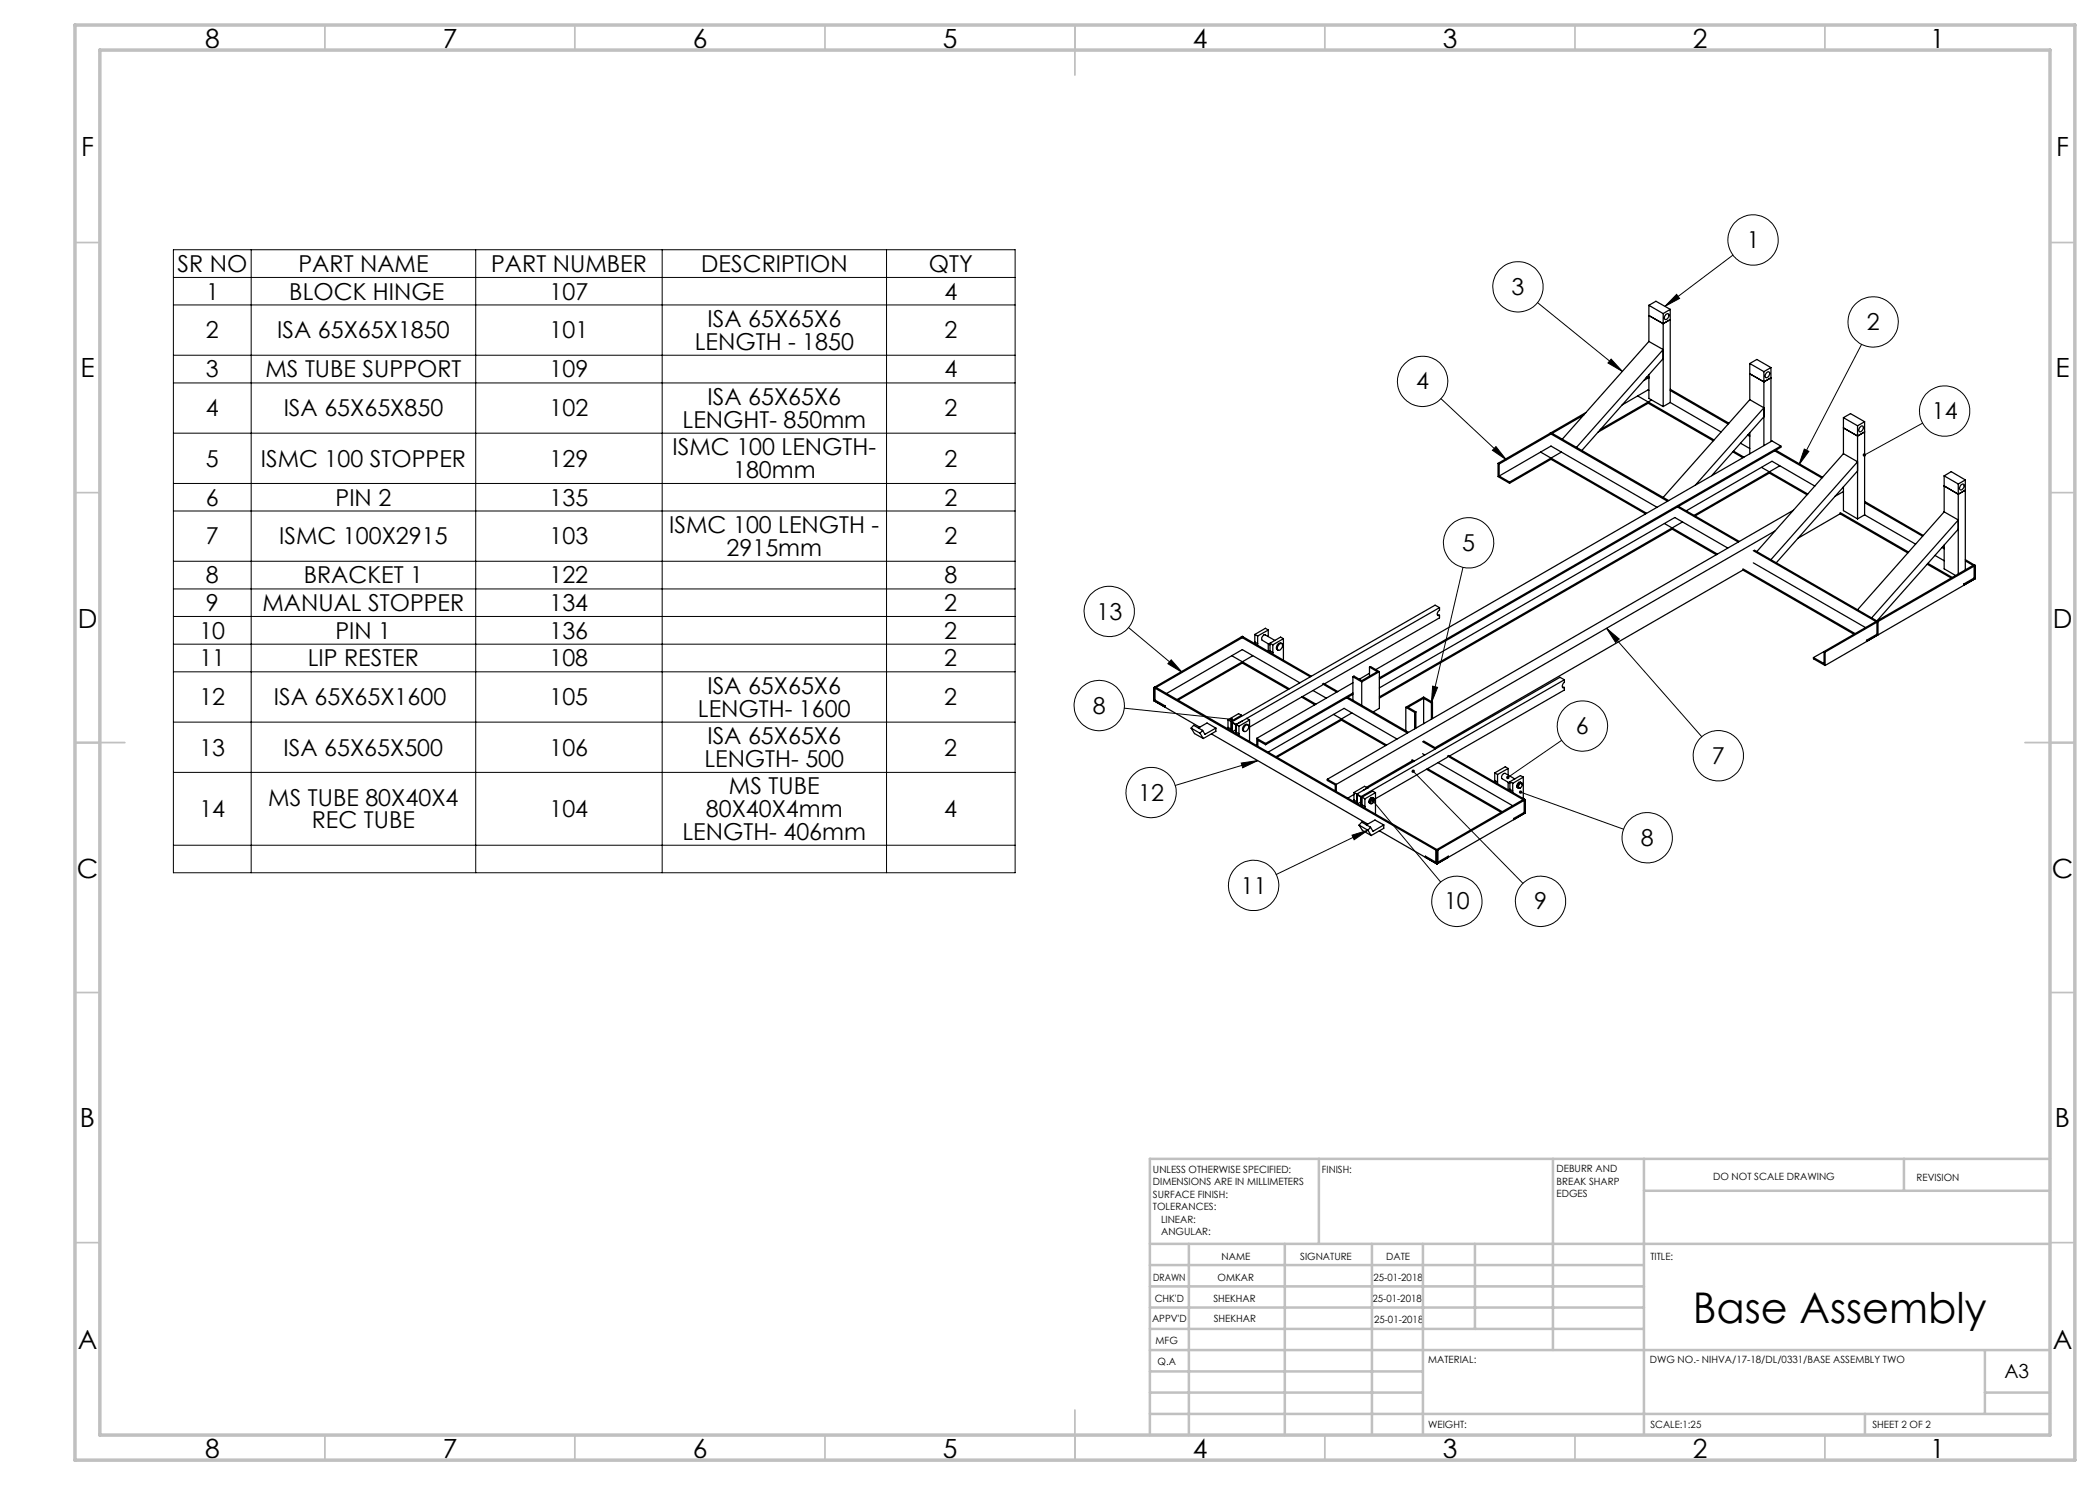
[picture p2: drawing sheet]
<svg xmlns="http://www.w3.org/2000/svg" width="420mm" height="297mm" viewBox="0 0 420 297" stroke-linecap="round" stroke-linejoin="round" font-family="sans-serif">
<g fill="none" stroke="#000" stroke-width=".2">
<path d="M34.7 49.9h168.3v124.7h-168.3zM34.7 55.5h168.3M50.2 49.9v124.7M95.1 49.9v124.7M132.4 49.9v124.7M177.3 49.9v124.7M335.3 58.9l.6 .8-2.9 1.6zM346.6 51l-13.6 10.3M34.7 61h168.3M34.7 71h168.3M34.7 76.6h168.3M288.2 79.7l13.1 12.3"/>
<path d="M307.5 60.5l17 13.8M322.2 71.8l2.3 2.5-2.9-1.7zM372.3 68.9l-12.5 24.1M34.7 86.6h168.3M34.7 96.7h168.3M299.2 89.3l2.1 2.7-2.8-1.9zM360.9 89.8l.9 .5-2 2.7zM384.5 84.6l-11.6 6.4M34.7 102.2h168.3M34.7 112.3h168.3M34.7 117.8h168.3M292.6 113.5l-6.3 27.1"/>
<path d="M34.7 123.3h168.3M34.7 128.8h168.3M34.7 134.4h168.3M225.7 125.5l10.7 9M234.2 132l2.2 2.5-2.8-1.8zM286.5 137.2l1 .3-1.2 3.1zM321.3 125.7l2.5 2.1-.7 .7zM321.3 125.7l19.1 21.7M34.7 144.4h168.3M34.7 154.5h168.3M224.9 141.6l21.4 2.3M248.2 152.6l3.4-.5-3.1 1.5z"/>
<path d="M251.6 152.1l-16.5 5M282.6 154.3l22 22.4M304.1 158.4l20.6 7.4M312.3 148.1l-10.7 7.4M34.7 169h168.3M270.4 167l3.2-1-2.8 2zM273.6 166l-18.4 8.9M274.6 160.2l13.5 16.2"/>
<circle cx="303.6" cy="57.4" r="5"/>
<circle cx="350.6" cy="48" r="5"/>
<circle cx="284.5" cy="76.3" r="5"/>
<circle cx="374.6" cy="64.4" r="5"/>
<circle cx="388.9" cy="82.2" r="5"/>
<circle cx="293.7" cy="108.6" r="5"/>
<circle cx="221.9" cy="122.3" r="5"/>
<circle cx="219.8" cy="141.1" r="5"/>
<circle cx="230.2" cy="158.5" r="5"/>
<circle cx="316.5" cy="145.2" r="5"/>
<circle cx="343.7" cy="151.1" r="5"/>
<circle cx="250.7" cy="177.1" r="5"/>
<circle cx="329.5" cy="167.5" r="5"/>
<circle cx="291.4" cy="180.3" r="5"/>
<circle cx="308.1" cy="180.3" r="5"/>
</g>
<g fill="none" stroke="#c0c0c0" stroke-width=".35">
<path d="M65 5v5M115 5v5M165 5v5M215 5v10M265 5v5M315 5v5M365 5v5M15 48.5h5M410 48.5h5M15 98.5h5M410 98.5h5M15 148.5h10"/>
<path d="M405 148.5h10M15 198.5h5M410 198.5h5M15 248.5h5M410 248.5h5M65 287v5M115 287v5M165 287v5M215 282v10M265 287v5M315 287v5M365 287v5"/>
</g>
<g fill="none" stroke="#c0c0c0" stroke-width=".5">
<path d="M263.8 231.8v17M310.6 231.8v38.2M328.8 231.8v55.2M328.8 238.2h81.2M380.8 231.8v6.4M410 231.8h-180v55.2M230 248.8h180M230 257.3h98.8M230 253h98.8M237.8 248.8v38.2M257 248.8v38.2M274.4 248.8v38.2"/>
<path d="M284.6 248.8v38.2M295 248.8v17M230 265.8h98.8M230 261.5h98.8M230 278.5h54.6M230 274.3h54.6M230 270h180M397 278.5h13M397 270v12.8M230 282.8h180M373 282.8v4.2"/>
</g>
<path d="M15 5h400v287h-400zM20 10h390v277h-390z" fill="none" stroke="#c0c0c0" stroke-width=".7"/>
<path d="M335.3 58.9l.6 .8-2.9 1.6zM322.2 71.8l2.3 2.5-2.9-1.7zM360.9 89.8l.9 .5-2 2.7zM299.2 89.3l2.1 2.7-2.8-1.9zM321.3 125.7l2.6 2.1-.8 .7zM248.2 152.6l3.4-.5-3.1 1.5zM234.2 132l2.2 2.5-2.8-1.8zM286.5 137.2l1 .3-1.2 3.1zM270.4 167l3.2-1-2.8 2zM282.4 154a.34 .34 0 0 0 .2 .6 .34 .34 0 0 0 .4-.4 .34 .34 0 0 0-.5-.3l.1 .4zM246 143.6l-.1 .3a.34 .34 0 0 0 .3 .3 .34 .34 0 0 0 .4-.3h-.3h.3a.33 .33 0 0 0-.2-.4 .33 .33 0 0 0-.4 .1zM303.8 158.2v.1l.3 .1-.3-.1a.33 .33 0 0 0 .4 .4 .33 .33 0 0 0 .2-.5 .33 .33 0 0 0-.6 0zM301.3 155.2v.5l.3-.2-.3 .2a.34 .34 0 0 0 .5 .1 .34 .34 0 0 0 0-.5 .34 .34 0 0 0-.5-.1zM274.4 159.9a.34 .34 0 0 0 0 .6 .34 .34 0 0 0 .5-.3 .34 .34 0 0 0-.5-.4l.2 .4zM372.7 90.7l-.2 .2 .1 .3 .3-.2-.3 .2a.35 .35 0 0 0 .4 .1 .35 .35 0 0 0 .2-.5 .35 .35 0 0 0-.5-.1z" fill="#000"/>
<g fill="none" stroke="#000" stroke-width=".25">
<path d="M327.6 79.2l15.2 8.8M329.6 75.3l-.4 .3M329.6 75.3l.2 .1M329.6 75.3l-.2 .2 .4 .2M329.8 68.3l-17.3 19.5M329.8 68.3l2.8 1.6-17.3 19.6M329.8 63.1l2.8 1.6 1.4-.8M329.8 61.1l2.8 1.6M329.8 61.1v7.2M329.8 74.9v4.8l2.8 1.6M329.8 61.1l1.4-.8 2.8 1.6M329.8 78.1l-.2-.1-5.2 3"/>
<path d="M329.8 75.5l-1 .6M332.6 71.7l-16.2 18.4M332.6 62.7v18.6M333.1 62.9a.39 .39 0 0 1 .6-.1 .39 .39 0 0 1 0 .6l-.1 .1a.41 .41 0 0 1-.6 .4 .41 .41 0 0 1 0-.7zM334 61.9l-1.4 .8M334 61.9v18.6M334 78.1l11.6 6.7M334 77.9l11.8 6.7M350 79.9l2.8 1.7-13.7 15.4M350 79.9l-17.4 19.6M350 72.7l2.8 1.6M350 72.7l1.4-.8 2.8 1.6"/>
<path d="M350 74.8l2.8 1.6 1.4-.8M350 72.7v7.2M352.8 74.3v14.8M353.4 74.5l.3-.1a.68 .68 0 0 1 .2 .7 .68 .68 0 0 1-.6 .5l-.2-.1-.1-.4zM354.2 73.5l-1.4 .8M354.2 73.5v14.8M299.6 92.7v2.6l2.3 1.4M299.6 92.7l.2 .1M299.8 92.8v2.4M299.8 95.2l2.1 1.2M299.8 95.2l10.4-6 21.2 12.3M301.9 96.4v.3"/>
<path d="M301.9 96.7l8.3-4.8 18.9 10.9M308.1 90.4l21.2 12.3M312.3 90.4l-10.4 6M316.8 83l-17 9.8M317.2 82.5l-17.6 10.2M319.6 86.4l10-5.8 13.1 7.6M330.3 80l-10.3 5.9M334 80.5l-1.4 .8M334 80.5l10.2 5.9M346.6 90.4l2 1.1M346.7 90.2l2.1 1.2M348.1 88.6l1.9 1.1"/>
<path d="M349.5 87l.5 .3M349.7 86.9l.3 .1M350 86.6v4.2M352.3 93.5l9.3 5.3M352.8 83.4l-10.5 11.7M354.9 90.2l9.5 5.4M355.1 90l9.4 5.5M356 93.2l-17.2 9.9M356.2 89.2l-80.3 46.4M356.2 89.2l-1.8-1-79.2 45.7M356.2 89.2v.3l-80.3 46.3M361.4 99l-7.5-4.4-14.9 8.6"/>
<path d="M363 97.2l-8.6-5-17.1 10M368.7 90.7l2.8 1.7-17.3 19.5M368.7 90.7l-17.3 19.6M368.7 83.5l2.8 1.7M368.7 85.6l2.8 1.6 1.4-.8M368.7 83.5v7.2M368.7 97.4v4.7l2.8 1.7M368.7 83.5l1.4-.8 2.8 1.6M368.7 98.3l-1.7 1M371.5 94.2l-16.3 18.4M371.5 85.2v18.6M371.9 85.5h.1a.4 .4 0 0 1 .6-.3 .4 .4 0 0 1 0 .7l-.1 .2a.4 .4 0 0 1-.7 .2 .4 .4 0 0 1 .1-.6z"/>
<path d="M372.9 84.3l-1.4 .9M372.9 84.3v18.7M388.8 97.2l2.9 1.6 1.4-.8M388.8 95.2l2.9 1.6M388.8 95.2v7.2M388.8 95.2l1.4-.9 2.9 1.7M391.7 96.8v18M392.3 96.9l.2-.1a.46 .46 0 0 1 .4 .4 .46 .46 0 0 1-.3 .5 .39 .39 0 0 1-.6 .2 .39 .39 0 0 1 0-.6zM393.1 96l-1.4 .8M393.1 96v18M332.9 104.7l10.6 6.1M333.7 100.1l-23.5-13.6-.2 .2 23.5 13.6"/>
<path d="M335.5 101.4l12.2 7M335.7 101.3l12.2 7M336.5 104.4l-60.6 35M343.3 110.9l-8.9-5.1-58.5 33.8M345.5 109.6l-10.5-6.1-59.1 34.1M348.6 113.8l22.4 12.9M350.7 112.6l22.4 12.9M350.7 110.1l24.7 14.3M350.9 110l24.7 14.3M355 106.2l-87.7 50.7M358.7 102.1l-93.2 53.8M359.6 107.6l8.4-4.8 13.6 7.8"/>
<path d="M368 102.5l13.7 7.9M372.9 103l-1.4 .8M372.9 103l10.2 5.8M372.9 100.5l11.6 6.7M372.9 100.3l11.8 6.8M385.4 112.9l4.8 2.7M385.6 112.7l4.9 2.8M387 111.1l1.8 1M388.4 109.5l.4 .2M388.5 109.3l.3 .2M388.8 102.4l2.9 1.6-17.4 19.6M388.8 102.4l-17.3 19.6"/>
<path d="M388.8 109v4.8l2.3 1.3M391.7 105.8l-16.3 18.4M393.1 112.2l1.7 1M393.1 111.9l1.9 1.2M394.8 113.2v2.4l-2.1 1.2v.2l2.3-1.3M395 113.1l-.2-.1-30 17.3M395 113.1l-30 17.3M395 113.1v2.6M395 115.7l-30 17.4M395 113.1l-.2 .1M230.8 137.5l.2-.1 15.3 8.8v-1.8M230.8 137.5v2.7"/>
<path d="M230.8 137.5l.2 .1M230.8 137.5l56.6 32.6M231 137.6v2.4l2.1 1.2v.3l-2.3-1.3M246.4 131.2l11.5 6.6M248.5 127.3l.2 .1-17.7 10.2M248.5 127.3l-17.7 10.2M248.5 127.3l-.3 .1 13.8 8M248.5 127.3l13.8 8M250.5 131.2l-15.1 8.7M251 126.9l.5 .3M251 126.9v1.8M251 128.4l.5 .3"/>
<path d="M251.5 127.2v1.8M253.6 126l-.5-.3-2.1 1.2M253.6 126l-2.1 1.2M253.6 126v1.3M253.6 128.8v1.5M254 128.7l.6 .3M254 128.7v1.8M254 130.2l.6 .3M254.6 129v1.8M255 128.1l-1.9-1.1a.7 .7 0 0 0-.7 1.1l1.6 .9M255.8 128.9a.44 .44 0 0 1 .6-.1 .44 .44 0 0 1 0 .7l-.2 .3a.43 .43 0 0 1-.6 .2 .43 .43 0 0 1-.1-.7zM256.4 128.7a.82 .82 0 0 0-.9 .2 .82 .82 0 0 0-.2 .9l.3 .2"/>
<path d="M256.7 127.7l-.6-.3-2.1 1.3M256.7 127.7l-2.1 1.3M256.7 127.7v4.3M257.7 137.9l-9.2-5.3-12.9 7.4M260 136.6l-11.5-6.7-15.2 8.8M260.3 139.4l2.7 1.6M260.5 139.3l2.7 1.5M262.6 138.1l2.7 1.5M264.5 137l-14.6 8.4M264.5 136.8l2.9 1.6M264.7 136.7l2.9 1.6M269.3 139.6l12.2 7"/>
<path d="M269.6 139.4l12.1 7.1M270.6 135.4l1.7 1M270.6 135.4v4.6M270.6 138.6l-17.5 10.1M270.6 136.6l-19.2 11.1M270.6 138.8l-17.5 10.1M272.3 136.4v4.7M273.9 133.4l1.5 .9-3.1 1.8-1.5-.9-.2 .2M273.9 133.4l.2-.1 1.8 1M273.9 133.4v1.8M273.9 134.7l-2 1.2M275.9 134.3l-3.6 2.1"/>
<path d="M275.9 134.3v7.4l-1.3 .7M284.7 139.7l1.6 .9M284.7 139.7l-3.1 1.8 1.6 .9M284.7 139.7v5M287.5 123l.4 .1M287.9 121.5v.6a.57 .57 0 0 0-.5 .4 .57 .57 0 0 0 .3 .6h.2M287.9 121.5l-.9-.5-40.7 23.4M287.9 121.5l-38.6 22.2M287.9 123.1v.5l-23 13.2M312.5 137.5h.4M312.9 136v.5l-.4 .7a.29 .29 0 0 0 0 .3 .29 .29 0 0 0 .4 0M312.9 137.5v.5l-23 13.2"/>
<path d="M312.9 136l-40.7 23.3M312.9 136l-.9-.5-40.6 23.3M362.7 131.5v.3l2.3 1.3M364.8 130.3l.2 .1M364.8 130.3v2.4l-2.1-1.2M364.8 130.3l-2.1 1.2M365 130.4v2.7M370.8 126.9l-22.2-12.9-61.6 35.5M375.6 124.3v2.7l-2.3 1.3v-.2l2.1-1.2v-2.5M375.6 124.3l-.2 .1M230.8 140.2l9.2 5.2M238.2 145.6l1.8 1"/>
<path d="M238.2 145.6l.5-.5 1.8 1M238.2 145.6l.7 1.1 1.8 1M239.7 145.6l1.7-1 1.8 1M240 146.6l.7 1.1M240.5 146.1l-.5 .5M242.3 146.8l31.2 18M243.2 145.6v.7l-2.5 1.4M243.2 145.6l-2.2 1.3-.5-.8M245.6 144l.6 .3M245.6 144v1.8M245.6 145.5l.6 .3M246.2 144.3v1.8"/>
<path d="M246.3 144.4l1.5 .8M246.5 144.6l.6 .4v1.7l-.6-.4zM247.1 146l-.6 .3M247.2 144.9v1.9l24.2 13.9v-1.9M247.2 146.4l.6 .4M247.8 145.2v1.9M248.3 143l-.6-.3-2.1 1.3M248.3 143l-2.1 1.3M248.3 143v.3M248.5 144.2l-1.3 .7M249 145.2a.44 .44 0 0 1 .7-.2 .44 .44 0 0 1 0 .7l-.2 .3a.44 .44 0 0 1-.7 .3 .44 .44 0 0 1-.1-.7zM249.3 143.7l-2.1 1.2"/>
<path d="M249.3 143.7l.6 .3M249.6 145a.82 .82 0 0 0-.9 .2 .82 .82 0 0 0-.2 .8l.3 .3M249.9 144l-2.1 1.2M249.9 144v4.3M251.4 147.7v1.4M251.4 147.7l1.7 1M253.1 148.9l-1.5-.8v1.1M253.1 148.7v.2M265.5 155.9v.2l1.6 .9v1.2M265.5 155.9l1.8 1M266.7 142.9l10.6 6.1M267.3 156.9v1.4"/>
<path d="M270.4 142.6l-15.2 8.7M270.8 158.5l1.4 .8M270.8 158.5v1.8M270.8 158.9l-1.2 .7M271.4 158.8h.1M271.5 159l.6 .4v1.7l-.6-.4zM272.2 159.3v1.9l15.4 8.8M272.4 159.4v1.9M272.4 159.4l.6 .4M273 159.8v1.8M273.5 157.6h.1M273.5 157.6l-.6-.3-2.1 1.2"/>
<path d="M273.5 157.6l-.9 .5M274.3 159.9l.2-.1a.41 .41 0 0 1 .4 .3 .41 .41 0 0 1-.3 .5l-.3 .1-.2-.1zM274.7 159.7l-.2-.2a.73 .73 0 0 0-.6 1.1l.2 .1M275.1 158.5l-2.1 1.3M275.1 158.5v4.3M275.1 158.5l-.6-.3-2.1 1.2M277.1 149.1l-8.8-5.1-12.9 7.4M279.4 147.8l-10.6-6.1-15.2 8.7M281.2 141.5v4.7M281.2 141.5l1.7 1M282.4 151.9l.5 .3M282.6 152.3l-.2-.1-9.1 5.3"/>
<path d="M282.9 142.5v3.3M283.2 142.4l-.3 .1M283.2 142.4v3.2M284.5 150.7l.4 .3M284.5 148.3l2.6 1.5M284.7 148.2l2.6 1.5M285.3 153.8l14.9 8.7M285.5 153.7l15 8.6M286.3 140.6v3.2M286.5 140.4l-1.8-1-3.5 2.1M286.5 140.4l-.2 .2M286.5 140.4v3.3"/>
<path d="M287.6 152.5l14.9 8.6M289.5 151.4l-14.4 8.3M289.5 151.2l15.3 8.9M289.7 151.1l15.3 8.8M298.9 154.6v1.8M298.9 154.6l.6 .3M298.9 156.1l.6 .3M299.5 154.9v1.8M301.6 153.7l-.5-.4-2.2 1.3M301.6 153.7l-2.1 1.2M301.6 153.7v1.3M301.6 156.5v1.5"/>
<path d="M302 156.3v1.9M302 156.3l.5 .4M302 157.9l.5 .3M302.5 156.7v1.8M303 155.8l-1.9-1.1a.7 .7 0 0 0-.7 1l1.6 1M303.4 157.2l.1 .2-.1-.1zM303.6 157.3l.1 .4 .4-.1M304 156.8l.2-.1a.52 .52 0 0 1 .2 .6 .52 .52 0 0 1-.6 .3l-.1-.4zM304.3 156.6a.68 .68 0 0 0-.7 0 .68 .68 0 0 0-.2 .8l.3 .3M304.4 156.9v-.2a.37 .37 0 0 0-.4-.2 .37 .37 0 0 0-.3 .4l-.1 .4M304.7 155.4l-2.2 1.3M304.7 155.4v4.3"/>
<path d="M304.7 155.4l-.6-.3-2.1 1.2M305 159.9l-17.6 10.2M305 159.9v2.7M305 159.9l-.2-.1-17.6 10.2M305 159.9l-.2 .2M270.8 160l.6 .3M271.8 165l1.8 1M271.8 165l.5-.6 1.8 1M271.8 165l.7 1.1 1.7 1M272.1 160.4l-.6 .4M272.4 161l.6 .3M273.3 165l1.7-1 1.8 1"/>
<path d="M273.6 166l.6 1.1M273.8 160.3l.1 .2zM274 160.4v.1a.27 .27 0 0 0 .2 .3 .27 .27 0 0 0 .3-.1M274.1 165.4l-.5 .6M274.8 160v-.2a.53 .53 0 0 0-.6 0 .53 .53 0 0 0-.2 .6M275.9 166.2l11.5 6.6M276.8 165v.7l-2.6 1.4M276.8 165l-2.2 1.3-.5-.9M287.2 170l.2 .1M287.2 170v2.4l-2.1-1.2v.3l2.3 1.3M287.4 170.1v2.7M287.6 170l-.2 .1"/>
<path d="M287.6 170v2.4l2.1-1.2v.3l-2.3 1.3M304.8 160.1v2.4l-2 1.2v.2l2.2-1.3M305 162.6l-17.6 10.2"/>
</g>
<text font-size="8.5" x="338.5" y="264.5">Base Assembly</text>
<g font-size="5.3">
<text x="41" y="9.5">8</text>
<text x="88.5" y="9.5">7</text>
<text x="138.5" y="9.5">6</text>
<text x="188.5" y="9.5">5</text>
<text x="238.5" y="9.5">4</text>
<text x="288.5" y="9.5">3</text>
<text x="338.5" y="9.5">2</text>
<text x="386" y="9.5">1</text>
<text x="16.2" y="31.3">F</text>
<text x="411.2" y="31.3">F</text>
<text x="16.1" y="75.5">E</text>
<text x="411.1" y="75.5">E</text>
<text x="15.5" y="125.5">D</text>
<text x="410.5" y="125.5">D</text>
<text x="15.4" y="175.5">C</text>
<text x="410.4" y="175.5">C</text>
<text x="16" y="225.5">B</text>
<text x="411" y="225.5">B</text>
<text x="15.5" y="269.8">A</text>
<text x="410.5" y="269.8">A</text>
<text x="41" y="291.5">8</text>
<text x="88.5" y="291.5">7</text>
<text x="138.5" y="291.5">6</text>
<text x="188.5" y="291.5">5</text>
<text x="238.5" y="291.5">4</text>
<text x="288.5" y="291.5">3</text>
<text x="338.5" y="291.5">2</text>
<text x="386" y="291.5">1</text>
</g>
<g font-size="4.7">
<text x="349.3" y="49.6">1</text>
<text x="35.5" y="54.4">SR NO</text>
<text x="41.2" y="59.9">1</text>
<text x="57.9" y="59.9">BLOCK HINGE</text>
<text x="59.7" y="54.4">PART NAME</text>
<text x="98.2" y="54.4">PART NUMBER</text>
<text x="109.9" y="59.9">107</text>
<text x="140.3" y="54.4">DESCRIPTION</text>
<text x="185.8" y="54.4">QTY</text>
<text x="188.9" y="59.9">4</text>
<text x="302.3" y="59">3</text>
<text x="141.5" y="65.4">ISA 65X65X6</text>
<text x="41.2" y="67.7">2</text>
<text x="55.5" y="67.7">ISA 65X65X1850</text>
<text x="109.9" y="67.7">101</text>
<text x="139" y="70">LENGTH - 1850</text>
<text x="188.9" y="67.7">2</text>
<text x="373.4" y="66">2</text>
<text x="41.2" y="75.5">3</text>
<text x="53.1" y="75.5">MS TUBE SUPPORT</text>
<text x="109.9" y="75.5">109</text>
<text x="188.9" y="75.5">4</text>
<text x="283.2" y="77.9">4</text>
<text x="41.2" y="83.3">4</text>
<text x="56.7" y="83.3">ISA 65X65X850</text>
<text x="109.9" y="83.3">102</text>
<text x="141.5" y="81">ISA 65X65X6</text>
<text x="188.9" y="83.3">2</text>
<text x="386.4" y="83.8">14</text>
<text x="136.5" y="85.5">LENGHT- 850mm</text>
<text x="41.2" y="93.3">5</text>
<text x="52.2" y="93.3">ISMC 100 STOPPER</text>
<text x="109.9" y="93.3">129</text>
<text x="134.5" y="91.1">ISMC 100 LENGTH-</text>
<text x="146.6" y="95.6">180mm</text>
<text x="188.9" y="93.3">2</text>
<text x="41.2" y="101.1">6</text>
<text x="67.1" y="101.1">PIN 2</text>
<text x="109.9" y="101.1">135</text>
<text x="188.9" y="101.1">2</text>
<text x="133.9" y="106.6">ISMC 100 LENGTH -</text>
<text x="41.2" y="108.9">7</text>
<text x="55.8" y="108.9">ISMC 100X2915</text>
<text x="109.9" y="108.9">103</text>
<text x="145.3" y="111.2">2915mm</text>
<text x="188.9" y="108.9">2</text>
<text x="292.4" y="110.2">5</text>
<text x="41.2" y="116.7">8</text>
<text x="60.7" y="116.7">BRACKET 1</text>
<text x="109.9" y="116.7">122</text>
<text x="188.9" y="116.7">8</text>
<text x="41.2" y="122.2">9</text>
<text x="52.5" y="122.2">MANUAL STOPPER</text>
<text x="109.9" y="122.2">134</text>
<text x="188.9" y="122.2">2</text>
<text x="219.3" y="123.9">13</text>
<text x="39.9" y="127.7">10</text>
<text x="67.1" y="127.7">PIN 1</text>
<text x="109.9" y="127.7">136</text>
<text x="188.9" y="127.7">2</text>
<text x="39.9" y="133.3">11</text>
<text x="61.5" y="133.3">LIP RESTER</text>
<text x="109.9" y="133.3">108</text>
<text x="188.9" y="133.3">2</text>
<text x="39.9" y="141">12</text>
<text x="54.8" y="141">ISA 65X65X1600</text>
<text x="109.9" y="141">105</text>
<text x="139.6" y="143.3">LENGTH- 1600</text>
<text x="141.5" y="138.8">ISA 65X65X6</text>
<text x="188.9" y="141">2</text>
<text x="218.6" y="142.7">8</text>
<text x="141.5" y="148.8">ISA 65X65X6</text>
<text x="315.2" y="146.8">6</text>
<text x="39.9" y="151.1">13</text>
<text x="56.7" y="151.1">ISA 65X65X500</text>
<text x="109.9" y="151.1">106</text>
<text x="140.9" y="153.4">LENGTH- 500</text>
<text x="188.9" y="151.1">2</text>
<text x="342.4" y="152.8">7</text>
<text x="53.7" y="161.2">MS TUBE 80X40X4</text>
<text x="145.8" y="158.9">MS TUBE</text>
<text x="227.7" y="160.1">12</text>
<text x="39.9" y="163.4">14</text>
<text x="62.4" y="165.7">REC TUBE</text>
<text x="109.9" y="163.4">104</text>
<text x="136.5" y="167.9">LENGTH- 406mm</text>
<text x="141.2" y="163.4">80X40X4mm</text>
<text x="188.9" y="163.4">4</text>
<text x="328.2" y="169.2">8</text>
<text x="248.2" y="178.7">11</text>
<text x="288.8" y="181.9">10</text>
<text x="306.8" y="181.9">9</text>
</g>
<text font-size="3.9" x="400.9" y="275.5">A3</text>
<g font-size="2">
<text x="230.6" y="234.6">UNLESS OTHERWISE SPECIFIED:</text>
<text x="230.6" y="237.1">DIMENSIONS ARE IN MILLIMETERS</text>
<text x="230.6" y="239.6">SURFACE FINISH:</text>
<text x="264.4" y="234.6">FINISH:</text>
<text x="311.3" y="234.5">DEBURR AND</text>
<text x="311.3" y="237">BREAK SHARP</text>
<text x="311.3" y="239.5">EDGES</text>
<text x="342.6" y="236">DO NOT SCALE DRAWING</text>
<text x="383.3" y="236.2">REVISION</text>
<text x="230.6" y="242.1">TOLERANCES:</text>
<text x="232.2" y="244.6">LINEAR:</text>
<text x="232.2" y="247.1">ANGULAR:</text>
<text x="244.3" y="252">NAME</text>
<text x="260" y="251.9">SIGNATURE</text>
<text x="277.2" y="251.9">DATE</text>
<text x="330.1" y="251.9">TITLE:</text>
<text x="230.6" y="256.1">DRAWN</text>
<text x="243.5" y="256.1">OMKAR</text>
<text x="274.7" y="256.1">25-01-2018</text>
<text x="230.9" y="260.3">CHK'D</text>
<text x="242.7" y="260.3">SHEKHAR</text>
<text x="274.5" y="260.3">25-01-2018</text>
<text x="230.4" y="264.4">APPV'D</text>
<text x="231.1" y="268.8">MFG</text>
<text x="242.8" y="264.4">SHEKHAR</text>
<text x="274.8" y="264.6">25-01-2018</text>
<text x="231.5" y="273">Q.A</text>
<text x="285.6" y="272.5">MATERIAL:</text>
<text x="330" y="272.5">DWG NO.- NIHVA/17-18/DL/0331/BASE ASSEMBLY TWO</text>
<text x="285.6" y="285.5">WEIGHT:</text>
<text x="330.1" y="285.6">SCALE:1:25</text>
<text x="374.5" y="285.6">SHEET 2 OF 2</text>
</g>
</svg>
